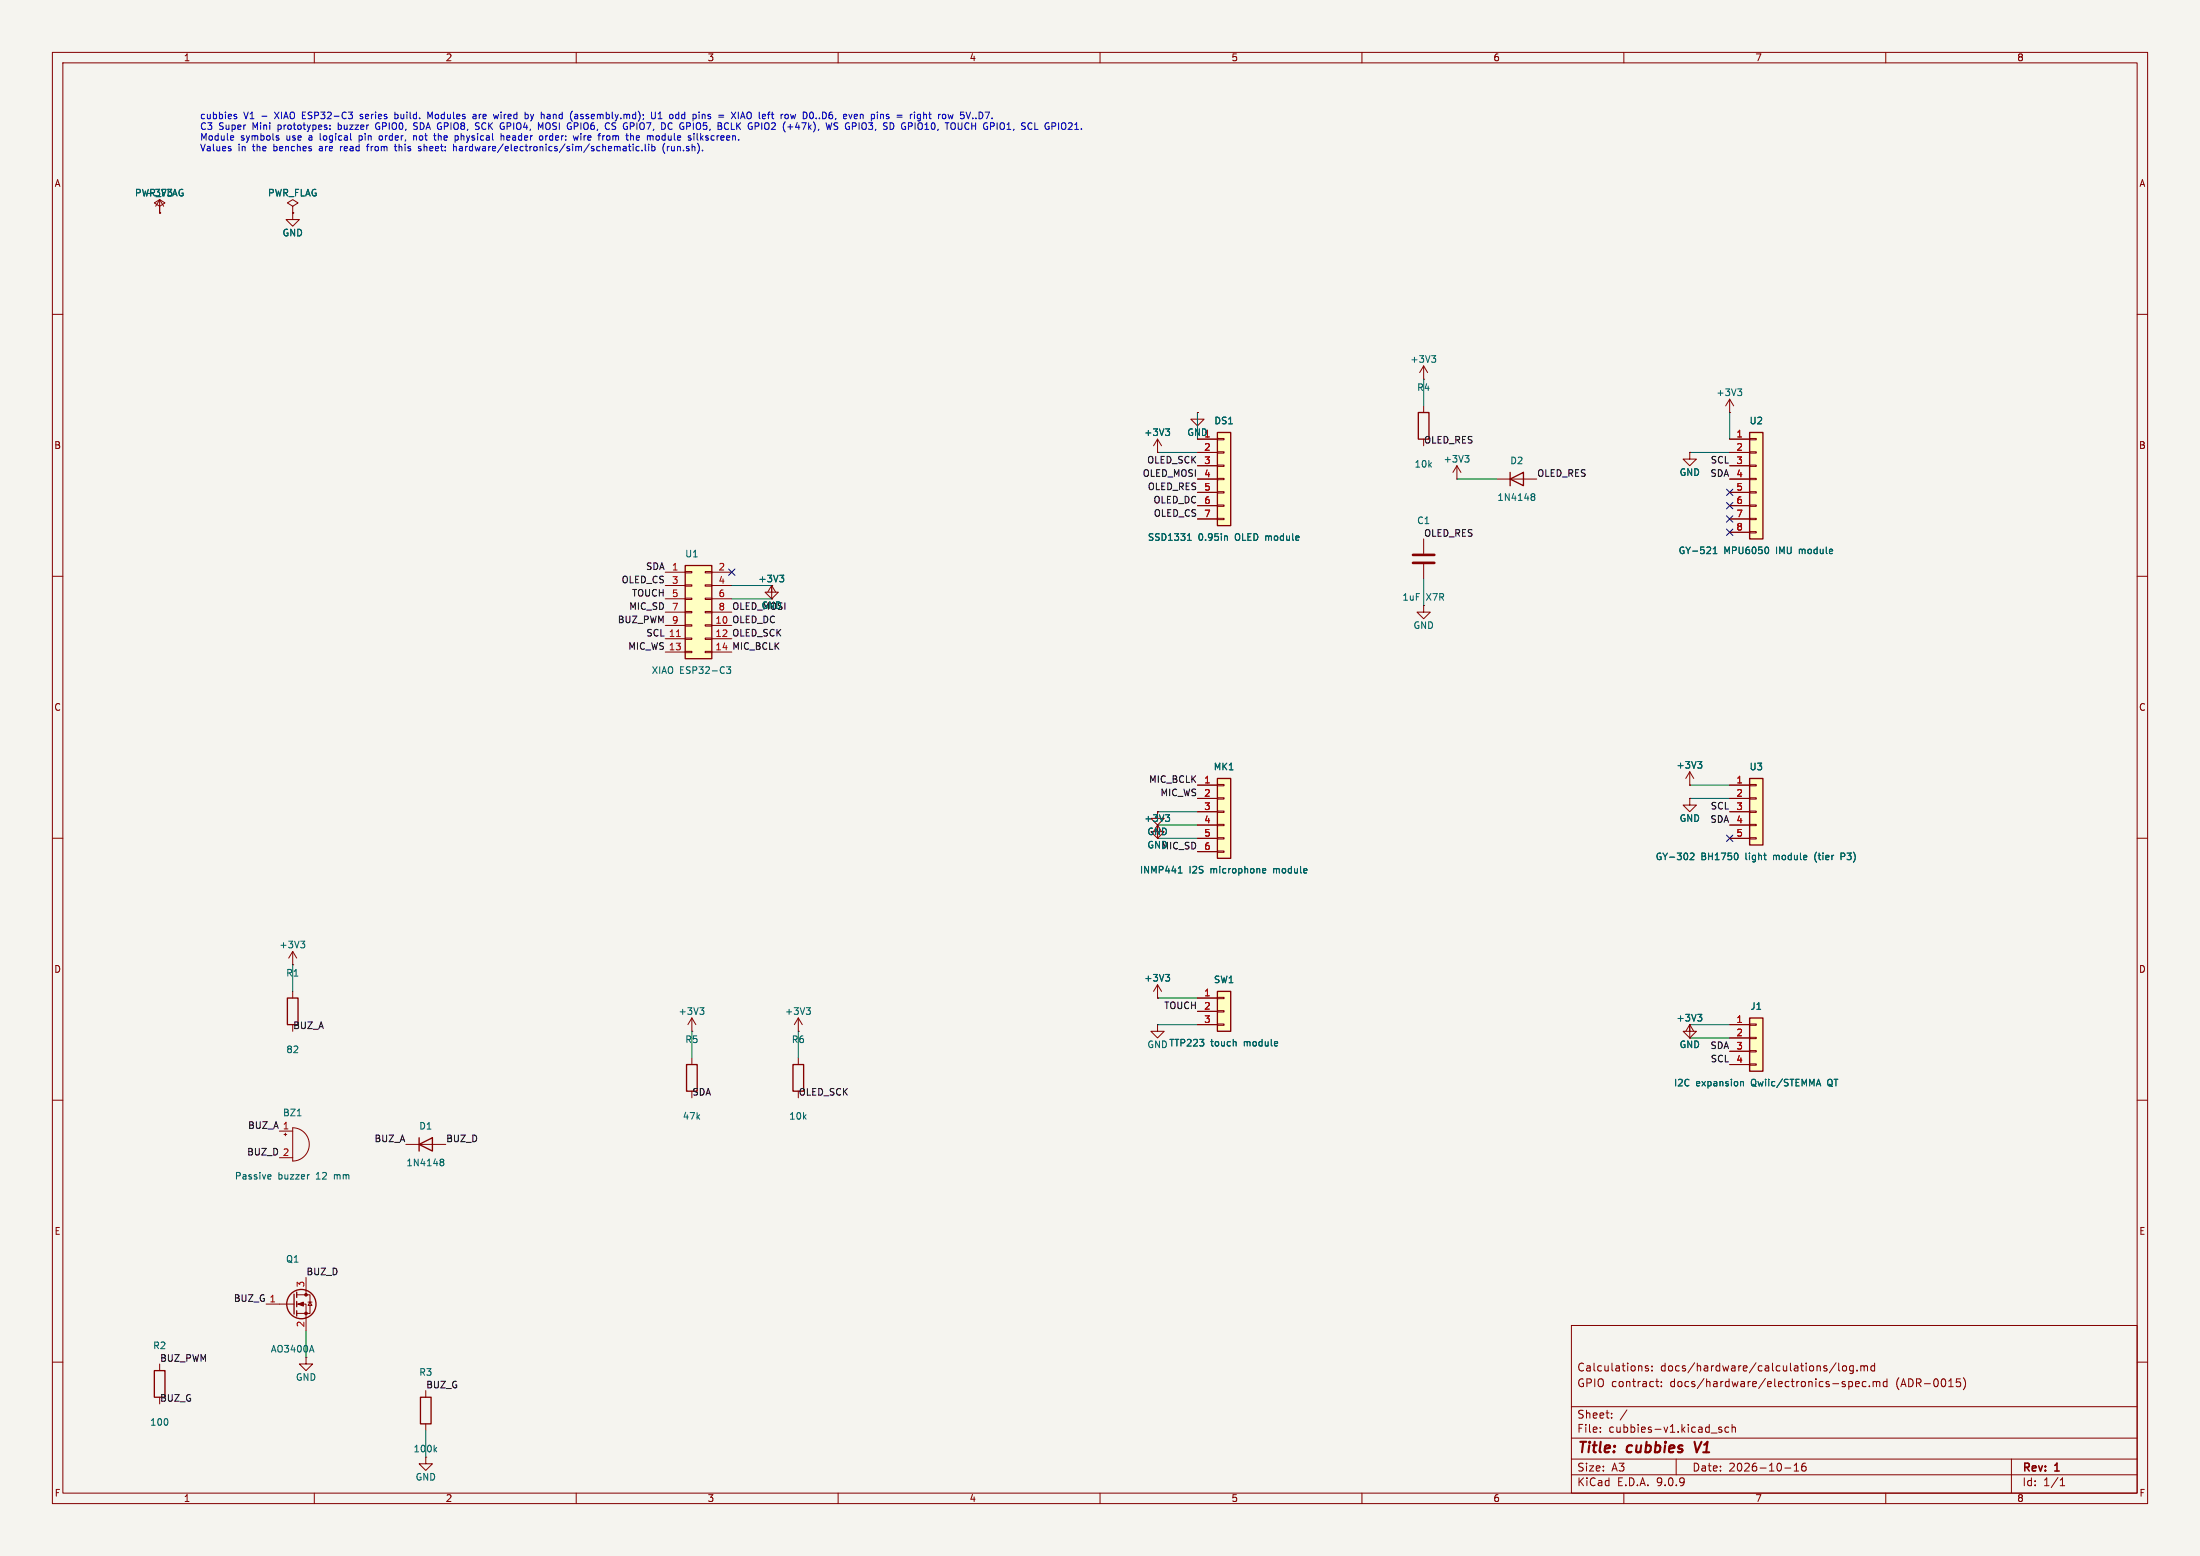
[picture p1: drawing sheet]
<svg xmlns="http://www.w3.org/2000/svg" width="420mm" height="297mm" viewBox="0 0 420 297" stroke-linecap="round" stroke-linejoin="round" font-family="sans-serif">
<path d="M0 0h420v297h-420z" fill="#f5f4ef" stroke="#f5f4ef" stroke-width=".19"/>
<g fill="none" stroke="#840000" stroke-width=".19">
<path d="M10 10h400v277h-400zM12 12h396v273h-396zM60 10v2M110 10v2M160 10v2M210 10v2M260 10v2M310 10v2M360 10v2M10 60h2M271.8 72.4h.1M271.8 69.9l-.8 1.2"/>
<path d="M271.8 69.9l.7 1.2M271.8 69.9v2.5M408 60h2M221 86.4h.1M221 83.8v2.6M221 83.8l-.8 1.3M221 83.8l.7 1.3M10 110h2M408 110h2M10 160h2M221 154.9v1.3h1.2l-1.2 1.3-1.3-1.3h1.3M221 154.9h.1"/>
<path d="M221 157.5v1.3h1.2l-1.2 1.2-1.3-1.2h1.3M221 157.5l-.8 1.3M221 157.5l.7 1.3M221 157.5v2.5M408 160h2M55.9 184.2h.1M55.9 181.6l-.8 1.3M55.9 181.6l.7 1.3M55.9 181.6v2.6M132.1 196.9h.1M132.1 194.3l-.8 1.3M132.1 194.3l.7 1.3"/>
<path d="M132.1 194.3v2.6M152.4 196.9h.1M152.4 194.3l-.8 1.3M152.4 194.3l.8 1.3M152.4 194.3v2.6M10 210h2M132.1 201.9v1.3M152.4 201.9v1.3M408 210h2M300 253h108v32h-108zM10 260h2M300 278.5h108"/>
<path d="M300 274.5h108M300 268.5h108M305.5 273.2v.2M305.5 272.5v.1M307.7 270.5v.2M307.7 269.8v.1M310.6 269.1l-1.3 1.9M314.7 260.8l-.4-.1-.2 .2 .1 .2 .5 .2v.3h-.6M315.4 261.5v.2M315.4 260.8v.1M316.1 263.7h.6M316.3 263.2v1.3l.4 .2"/>
<path d="M317.2 264.5v.2M317.2 263.8v.1M320 278.5v3M326.7 273.5h1.1M328.7 272.5l-.4-.1-.2 .2 .1 .2 .5 .2v.3h-.6M330 272.5l-.4-.1-.3 .3 .1 .6h.6M330.7 272.5l.2-.1 .3 .1 .1 .9M330.7 271.9v1.5M342.5 279.7l.4-.4v1.5M344.7 279.3a.59 .59 0 0 0-.8 .6v.6l.2 .2 .4 .1 .2-.2 .1-.5-.1-.2h-.5l-.3 .2M350.5 260.1l-1.3 1.9M351 260.2v1.3l.2 .2"/>
<path d="M351.8 260.8l.2-.1 .4 .1 .1 .6-.1 .2-.4 .1-.2-.2zM352.9 263.8l.5-.1 .3 .3-.2 .6h-.6M352.9 263.7v1.5M353.8 260.8l-.4-.1-.3 .3 .1 .6h.6M353.8 260.7v1.2l-.3 .3-.3-.1M354.2 264.2l.7-.2v-.2l-.5-.1-.2 .2 .1 .7h.6M354.5 261.5v.2M355.2 260.8l.5-.1 .2 .2M355.2 260.7v1M355.9 260.9l.2-.2 .3 .1 .1 .9M355.9 260.9v.8M356.2 263.8l-.4-.1-.3 .3 .2 .6h.5"/>
<path d="M356.9 264.5v.2M357.6 263.8l.4-.1 .2 .2M357.6 263.7v1M357.9 260.8l-.5-.1-.2 .3 .1 .6h.6M357.9 260.2v1.5M358.2 263.9l.2-.2 .4 .1 .1 .9M358.2 263.9v.8M360.2 263.8l-.4-.1-.3 .3 .2 .6h.5M360.2 263.2v1.5M373.5 263.2h.7M373.7 263.8h.3l.3 .2-.1 .6-.5 .1M374.8 263a1.72 1.72 0 0 1 0 2.3"/>
<path d="M384 278.5v6.5M408 260h2M60 285v2M110 285v2M160 285v2M210 285v2M260 285v2M300 281.5h108M310 285v2M340.7 280.2h1.2M342.5 280.8h.9M360 285v2"/>
<path d="M393.3 283.6h.9M393.3 282.5l.4-.4v1.5"/>
</g>
<path d="M323.5 275.2l.4 2" fill="none" stroke="#840000" stroke-width=".4"/>
<path d="M273.3 67.9h.8l-.4 .5M273.8 68.4l.3 .2v.3l-.3 .3M222.5 81.9h.8l-.4 .4M223 82.3l.3 .3v.3l-.3 .2M222.5 155.5h.8l-.4 .5M223 156l.3 .2v.3l-.3 .3M57.4 179.6h.8l-.4 .5M57.9 180.1l.3 .3v.3l-.3 .2M133.6 192.3h.8l-.4 .5M134.1 192.8l.3 .3v.3l-.3 .2M153.9 192.3h.8l-.4 .5M154.5 192.8l.2 .3v.3l-.2 .2" fill="none" stroke="#006464" stroke-width=".19"/>
<path d="M131.1 203.2h2v5.1h-2zM151.4 203.2h2v5.1h-2z" fill="none" stroke="#840000" stroke-width=".25"/>
<path d="M232.4 148.6h2.5v15.2h-2.5z" fill="#ffffc2"/>
<path d="M232.4 148.6h2.5v15.2h-2.5z" fill="none" stroke="#840000" stroke-width=".25"/>
<path d="M228.6 149.9h3.8M228.6 152.4h3.8M228.6 154.9h3.8M228.6 157.5h3.8M232.4 149.7h1.3v.3h-1.3zM232.4 152.3h1.3v.2h-1.3zM232.4 154.8h1.3v.3h-1.3zM232.4 157.4h1.3v.2h-1.3zM232.4 159.9h1.3v.2h-1.3zM228.6 160h3.8M228.6 162.6h3.8M232.4 162.4h1.3v.3h-1.3z" fill="none" stroke="#840000" stroke-width=".19"/>
<path d="M224.9 166.6h.8M225.1 165.7l.2-.3v1.2M241 166.2l.6-.1v-.2l-.4-.1-.2 .2 .1 .6h.5" fill="none" stroke="#006464" stroke-width=".19"/>
<path d="M232.4 82.6h2.5v17.7h-2.5z" fill="#ffffc2"/>
<path d="M232.4 82.6h2.5v17.7h-2.5z" fill="none" stroke="#840000" stroke-width=".25"/>
<g fill="none" stroke="#840000" stroke-width=".19">
<path d="M228.6 83.8h3.8M228.6 86.4h3.8M228.6 88.9h3.8M228.6 91.4h3.8M228.6 94h3.8M228.6 96.5h3.8M228.6 99.1h3.8M232.4 83.7h1.3v.2h-1.3zM232.4 86.2h1.3v.3h-1.3zM232.4 88.8h1.3v.2h-1.3zM232.4 91.3h1.3v.3h-1.3zM232.4 93.9h1.3v.2h-1.3z"/>
<path d="M232.4 96.4h1.3v.2h-1.3zM232.4 98.9h1.3v.3h-1.3zM221 195.6v1.3h1.2l-1.2 1.2-1.3-1.2h1.3M221 195.6h.1M221 190.5h.1M221 188l-.8 1.2M221 188l.7 1.2M221 188v2.5"/>
</g>
<path d="M226.7 103.1h.7M226.8 102.2l.3-.3v1.2M234 102.3l.3 .2v.6M222.5 186h.8l-.4 .5M223 186.5l.3 .2v.3l-.3 .3" fill="none" stroke="#006464" stroke-width=".19"/>
<path d="M232.4 189.2h2.5v7.7h-2.5z" fill="#ffffc2"/>
<g fill="none" stroke="#840000" stroke-width=".25">
<path d="M54.9 190.5h2v5.1h-2zM232.4 189.2h2.5v7.7h-2.5zM80 218.4l2.5-1.2v2.5zM80 217.2v2.5M56.1 247v3.8M56.6 246.6v1M56.6 248.4v1M56.6 250.2v1M29.5 261.6h2v5.1h-2zM80.3 266.7h2v5.1h-2z"/>
<circle cx="57.5" cy="248.9" r="2.79"/>
</g>
<g fill="none" stroke="#840000" stroke-width=".19">
<path d="M228.6 78.7v1.3h1.3l-1.3 1.3-1.3-1.3h1.3M228.6 78.7h.1M271.8 115.6v1.2h1.2l-1.2 1.3-1.3-1.3h1.3M271.8 115.6h.1M271.8 102.9v2.8M271.8 107.7v2.8M55.9 189.2v1.3M228.6 190.5h3.8M228.6 193h3.8M228.6 195.6h3.8M232.4 190.4h1.3v.2h-1.3zM232.4 192.9h1.3v.3h-1.3z"/>
<path d="M232.4 195.5h1.3v.2h-1.3zM53.3 215.9h2.6M54.2 216.5h.5M54.5 216.3v.5M55.9 215.3a3.2 3.2 0 0 1 3.1 3.1 3.2 3.2 0 0 1-3.1 3.2zM77.5 218.4h7.6M53.3 221h2.6M50.8 248.9h5.3M56.6 247.1h2.6v3.6h-2.6M56.6 248.9h1.8v5.1M58.4 259.1v1.2h1.3l-1.3 1.3-1.3-1.3h1.3M58.4 259.1h.1"/>
<path d="M58.4 243.8v3.3M58.8 248.5h.8M59.2 248.5l.4 .7h-.8zM30.5 260.3v1.3M81.3 278.1v1.3h1.2l-1.2 1.3-1.3-1.3h1.3M81.3 278.1h.1M81.3 265.4v1.3M81.3 271.8v1.2"/>
</g>
<g fill="none" stroke="#006464" stroke-width=".19">
<path d="M235.9 198.9l.1 .8M56.8 213h.7M51.3 224.2l.4 .1v.2l-.6 .1M51.7 225l-.4 .1M58.9 224.2h.2M84.1 221.7l.1 .1M84.1 221.3l.4-.1 .2 .2v.2l-.2 .2M84.2 221.8h.3M84.2 221.8l-.1 .1M84.5 221.8l.2 .2v.4l-.2 .1h-.4M59.5 256.8l.4 1.3M83 276.6l.4 .5"/>
<path d="M83.4 276.3l-.5 .5"/>
</g>
<path d="M269.7 105.9h4.1M269.7 107.4h4.1" fill="none" stroke="#840000" stroke-width=".51"/>
<g fill="#840000" stroke="#840000" stroke-width=".19">
<path d="M56.9 248.9l1-.4v.8z"/>
<circle cx="58.4" cy="247.1" r=".25"/>
<circle cx="58.4" cy="250.7" r=".25"/>
</g>
<path d="M130.8 108h5.1v17.7h-5.1z" fill="#ffffc2"/>
<path d="M288.3 91.4l2.5-1.2v2.5zM288.3 90.2v2.5M130.8 108h5.1v17.7h-5.1z" fill="none" stroke="#840000" stroke-width=".25"/>
<g fill="none" stroke="#840000" stroke-width=".19">
<path d="M30.5 39.4l1-.7-1-.6-1 .6 1 .7v1.2M30.5 38.1l-.8 1.3M30.5 38.1l.7 1.3M30.5 38.1v2.5M55.9 39.4l1-.7-1-.6-1 .6 1 .7v1.2M30.5 40.6h.1M55.9 40.6v1.3h1.2l-1.2 1.3-1.3-1.3h1.3M55.9 40.6h.1M285.7 91.4h7.7M127 109.2h3.8M127 111.8h3.8M127 114.3h3.8"/>
<path d="M127 116.8h3.8M127 119.4h3.8M130.8 109.1h1.3v.2h-1.3zM130.8 111.6h1.3v.3h-1.3zM130.8 114.2h1.3v.2h-1.3zM130.8 116.7h1.3v.3h-1.3zM130.8 119.3h1.3v.2h-1.3zM134.6 109.1h1.3v.2h-1.3zM134.6 111.6h1.3v.3h-1.3zM134.6 114.2h1.3v.2h-1.3zM134.6 116.7h1.3v.3h-1.3zM134.6 119.3h1.3v.2h-1.3z"/>
<path d="M135.9 109.2h3.8M135.9 111.8h3.8M135.9 114.3h3.8M135.9 116.8h3.8M135.9 119.4h3.8M147.3 111.8v1.2h1.3l-1.3 1.3-1.3-1.3h1.3M147.3 114.3h.1M147.3 111.8l-.7 1.2M147.3 111.8l.8 1.2M147.3 111.8v2.5M127 121.9h3.8M127 124.5h3.8"/>
<path d="M130.8 121.8h1.3v.2h-1.3zM130.8 124.3h1.3v.3h-1.3zM134.6 121.8h1.3v.2h-1.3zM134.6 124.3h1.3v.3h-1.3zM135.9 121.9h3.8M135.9 124.5h3.8M322.6 149.9h.1M322.6 147.3l-.8 1.3M322.6 147.3l.7 1.3M322.6 147.3v2.6"/>
</g>
<path d="M129.1 121.5h.8" fill="none" stroke="#a90000" stroke-width=".19"/>
<path d="M292.4 94.7l.1 .1M292.4 94.3l.4-.1 .1 .2 .1 .2-.2 .2M292.5 94.8h.3M292.5 94.8l-.1 .1M292.8 94.8l.2 .2-.1 .4-.1 .1h-.4M148.8 109.8h.8l-.4 .5M149.4 110.3l.2 .2v.3l-.2 .3M138.7 127.3h.8l-.4 .5 .3 .1v.5l-.2 .1-.5-.1M324.1 145.4h.8l-.4 .4M324.6 145.8l.3 .3v.3l-.3 .2" fill="none" stroke="#006464" stroke-width=".19"/>
<path d="M334 148.6h2.5v12.7h-2.5z" fill="#ffffc2"/>
<path d="M334 148.6h2.5v12.7h-2.5z" fill="none" stroke="#840000" stroke-width=".25"/>
<g fill="none" stroke="#840000" stroke-width=".19">
<path d="M330.2 78.7h.1M330.2 76.2l-.8 1.3M330.2 76.2l.8 1.3M330.2 76.2v2.5M322.6 86.4v1.2h1.2l-1.2 1.3-1.3-1.3h1.3M322.6 86.4h.1M322.6 152.4v1.3h1.2l-1.2 1.2-1.3-1.2h1.3M322.6 152.4h.1M330.2 149.9h3.8M330.2 152.4h3.8M330.2 154.9h3.8M330.2 157.5h3.8"/>
<path d="M334 149.7h1.3v.3h-1.3zM334 152.3h1.3v.2h-1.3zM334 154.8h1.3v.3h-1.3zM334 157.4h1.3v.2h-1.3zM334 159.9h1.3v.2h-1.3zM330.2 160h3.8M322.6 198.1h.1M322.6 195.6l-.8 1.3M322.6 195.6l.7 1.3M322.6 195.6v2.5"/>
</g>
<path d="M331.7 74.2h.8l-.4 .5M332.3 74.7l.2 .3v.3l-.2 .2M322.7 163l.5-.2 .2 .4-.8 .9h.8M331.6 162.9l.2 .4-.2 .7M336.7 163.3h.5M337.1 164.1h.1M351.5 163.5h.4M351.9 162.8h-.4v1.3M324.1 193.6h.8l-.4 .5M324.6 194.1l.3 .2v.3l-.3 .3" fill="none" stroke="#006464" stroke-width=".19"/>
<path d="M334 82.6h2.5v20.3h-2.5z" fill="#ffffc2"/>
<path d="M334 82.6h2.5v20.3h-2.5z" fill="none" stroke="#840000" stroke-width=".25"/>
<g fill="none" stroke="#840000" stroke-width=".19">
<path d="M330.2 83.8h3.8M330.2 86.4h3.8M330.2 88.9h3.8M330.2 91.4h3.8M330.2 94h3.8M330.2 96.5h3.8M330.2 99.1h3.8M334 83.7h1.3v.2h-1.3zM334 86.2h1.3v.3h-1.3zM334 88.8h1.3v.2h-1.3zM334 91.3h1.3v.3h-1.3zM334 93.9h1.3v.2h-1.3z"/>
<path d="M334 96.4h1.3v.2h-1.3zM334 98.9h1.3v.3h-1.3zM330.2 101.6h3.8M334 101.5h1.3v.2h-1.3z"/>
</g>
<path d="M327.1 105.7h.7M327.1 104.8l.3-.4v1.3M337.5 104.5l.1 .4-.1 .7" fill="none" stroke="#006464" stroke-width=".19"/>
<path d="M334 194.3h2.5v10.2h-2.5z" fill="#ffffc2"/>
<path d="M270.8 78.7h2v5.1h-2zM334 194.3h2.5v10.2h-2.5z" fill="none" stroke="#840000" stroke-width=".25"/>
<g fill="none" stroke="#840000" stroke-width=".19">
<path d="M30.5 40.6h.1M55.9 40.6h.1M228.6 78.7h.1M271.8 77.5v1.2M221 86.4h.1M228.6 83.8h3.8M228.6 86.4h3.8M228.6 88.9h3.8M228.6 91.4h3.8M228.6 94h3.8M228.6 96.5h3.8M228.6 99.1h3.8"/>
<path d="M278.1 91.4h.1M278.1 88.9l-.7 1.3M278.1 88.9l.8 1.3M278.1 88.9v2.5M322.6 86.4h.1M330.2 83.8h3.8M330.2 86.4h3.8M330.2 88.9h3.8M330.2 91.4h3.8M330.2 94h3.8M330.2 96.5h3.8M330.2 99.1h3.8"/>
<path d="M147.3 114.3h.1M330.2 101.6h3.8M221 154.9h.1M228.6 149.9h3.8M228.6 152.4h3.8M228.6 154.9h3.8M228.6 157.5h3.8M322.6 149.9h.1M322.6 152.4h.1M330.2 149.9h3.8M330.2 152.4h3.8M330.2 154.9h3.8"/>
<path d="M330.2 157.5h3.8M228.6 160h3.8M228.6 162.6h3.8M330.2 160h3.8M221 190.5h.1M228.6 195.6h3.8M228.6 190.5h3.8M228.6 193h3.8M322.6 195.6v1.3h1.2l-1.2 1.2-1.3-1.2h1.3M322.6 198.1h.1M330.2 195.6h3.8M330.2 198.1h3.8"/>
<path d="M334 195.5h1.3v.2h-1.3zM334 198h1.3v.2h-1.3zM330.2 200.7h3.8M330.2 203.2h3.8M334 200.5h1.3v.3h-1.3zM334 203.1h1.3v.2h-1.3z"/>
</g>
<g fill="none" stroke="#006464" stroke-width=".19">
<path d="M222.5 81.9h.8l-.4 .4M223 82.3l.3 .3v.3l-.3 .2M279.6 86.9h.8l-.4 .5M280.2 87.4l.2 .3v.3l-.2 .2M148.8 109.8h.8l-.4 .5M149.4 110.3l.2 .2v.3l-.2 .3M226.7 103.1h.7M226.8 102.2l.3-.3v1.2M234 102.3l.3 .2v.6M327.1 105.7h.7M327.1 104.8l.3-.4v1.3M337.5 104.5l.1 .4-.1 .7"/>
<path d="M222.5 155.5h.8l-.4 .5M223 156l.3 .2v.3l-.3 .3M324.1 145.4h.8l-.4 .4M324.6 145.8l.3 .3v.3l-.3 .2M224.9 166.6h.8M225.1 165.7l.2-.3v1.2M241 166.2l.6-.1v-.2l-.4-.1-.2 .2 .1 .6h.5M322.7 163l.5-.2 .2 .4-.8 .9h.8M331.6 162.9l.2 .4-.2 .7M336.7 163.3h.5M337.1 164.1h.1M351.5 163.5h.4"/>
<path d="M351.9 162.8h-.4v1.3M222.5 186h.8l-.4 .5M223 186.5l.3 .2v.3l-.3 .3M235.9 198.9l.1 .8M324.1 193.6h.8l-.4 .5M324.6 194.1l.3 .2v.3l-.3 .3M332.3 206.6l.2-.2 .3 .1v.8M346.9 206.9h.6M347.2 206l.4 1.3"/>
</g>
<g fill="none" stroke="#009600" stroke-width=".19">
<path d="M228.6 78.7v5.1M271.8 72.4v5.1M330.2 78.7v5.1M221 86.4h7.6M278.1 91.4h7.6M322.6 86.4h7.6M139.7 114.3h7.6M139.7 111.8h7.6M271.8 110.5v5.1M221 157.5h7.6M221 154.9h7.6M322.6 152.4h7.6"/>
<path d="M322.6 149.9h7.6M221 160h7.6M55.9 184.2v5M132.1 196.9v5M152.4 196.9v5M221 190.5h7.6M221 195.6h7.6M322.6 195.6h7.6M322.6 198.1h7.6M58.4 254v5.1M81.3 273v5.1"/>
</g>
<path d="M329.6 98.5l1.2 1.2M329.6 93.4l1.2 1.2M329.6 95.9l1.2 1.2M330.8 98.5l-1.2 1.2M330.8 93.4l-1.2 1.2M330.8 95.9l-1.2 1.2M139.1 108.6l1.2 1.2M140.3 108.6l-1.2 1.2M329.6 101l1.2 1.2M330.8 101l-1.2 1.2M329.6 159.4l1.2 1.2M330.8 159.4l-1.2 1.2" fill="none" stroke="#000084" stroke-width=".19"/>
<g fill="none" stroke="#0000c2" stroke-width=".19">
<path d="M43.9 28.4l.2 .2-.2 .2M43.9 27.9l.2 .1M44.5 26.7l-.1 .1M44.5 26l.1 .2-.6 .1M44.7 22.2l.5 .1v.2l-.2 .2-.3-.1M44.7 21.9h.5M52.9 26.3l.3 .1 .1 .2-.5 .2M63 24.6v.1M63 23.9v.1M65 27.9v.9M65.1 28l-.1 .2M66.5 21.4h.8l-.4 .5"/>
<path d="M67 26.7l.1 .1M67 21.9l.3 .2v.3l-.3 .3M68.6 25.9v1.3M68.6 26.7l.1 .1M68.7 25.9l-.1 .1M68.7 22.6l.2 .1M68.9 21.8l-.2 .2 .2 .2M70.1 27.7v1.1M71.9 23.5l-.2 .5 .2 .6M72.8 25.9l-.3 .1-.1 .1v.5l.4 .2M75.3 27.9h.5M75.4 22.6l.4 .1"/>
<path d="M75.4 21.4v1.3M75.5 27.5v1.1l.3 .2M75.8 21.8l-.4 .1M79 25.9v.9M79 26l.3-.1 .2 .2M79 24.6l.4 .1M79 23.6v.3l.4 .2M80.4 28l-.4-.1-.1 .2v.2l.5 .1v.3h-.5M82.5 21.4l-.4 .9-.4-.9v1.3M82.8 25.9h.5M83 26.7l.3 .1M86.6 28.1l.2-.2 .3 .1v.8"/>
<path d="M86.6 27.5v1.3M87 25.9l.4 .1 .1 .1-.1 .5-.4 .2M90.3 21.9h.5l.1 .8M90.9 22.1l-.4 .1-.2 .2 .2 .3 .4-.1M90.9 24l.6 .3-.1 .3-.5 .1M91.3 23.4l-.4 .1M95.2 21.8l-.3 .9-.2-.6-.3 .6M95.7 26l.1-.1 .3 .1 .1 .8M95.7 25.5v1.3M96.8 26v.7M97.3 26.2l-.6 .1M100.4 21.8l.3 .1 .2 .2-.1 .4-.4 .2"/>
<path d="M101.3 21.8l.3 .9M101.4 23l-.1 .1M103.2 24.3l.4-.9v1.3M103.4 25.9l.2 .2v.4l-.2 .3M104.2 25.9v.9M104.4 25.9l-.2 .2M104.8 21.8l-.3 .1M104.9 22.2h-.3l-.2 .2 .1 .2 .4 .1M109.6 24.1h.5M109.7 21.9h.5l.1 .8M110.1 23.4h-.5v1.3M110.3 22.1l-.4 .1-.2 .2 .2 .3 .4-.1"/>
<path d="M110.4 25.9l-.2 .9-.3-.7M110.9 25.9v.9M115.3 25.9h.1M116 25.9l-.2 .2v.4l.2 .3M116.8 24.6l.5 .1M116.9 23.9l.4 .2M119 28h.5v.8M119.5 28.3h-.4l-.2 .2 .2 .3 .4-.1M120 27.9h.4M120.1 27.5v1.1l.3 .2M120.6 25.9l.3 .2v.7M120.9 27.5v.1"/>
<path d="M120.9 27.9v.9M121.5 26v.7M122 28l-.3-.1-.3 .3 .1 .5h.5M122.1 26.2l-.6 .1M122.6 28.7v.1M123.2 27.5v1.1l.2 .2M123.8 27.9v.9M124.4 21.4v1l.2 .3 .4-.1 .1-.2v-1M124.4 28l.4-.1 .2 .3-.1 .5h-.5M124.4 27.5v1.3M125.6 22.7h.8M125.6 21.8l.4-.4v1.3"/>
<path d="M125.8 26l-.3-.1-.3 .2 .1 .5 .2 .2 .3-.1M126.7 27.6a1.47 1.47 0 0 0 .2 1.7M127.4 27.9v.9M127.6 24.5l.3 .2 .4-.1M127.8 27.9l-.4 .3M127.8 23.5l-.2 .1M129.1 22.6h.5M129.1 21.9h.5M129.6 21.4v1.3M133.1 25.5v1.1l.2 .2M134.1 21.8v.9M134.5 21.9l-.3-.1-.1 .1"/>
<path d="M138.7 23.4l.4 .2M139.1 24.6l-.4 .1M139.6 21.4l.9 1.3M140.5 21.4l-.9 1.3M140.9 21.4v1.3M141.4 22.7l.4-1.3 .4 1.3M141.5 22.3h.6M150.9 21.8l.3 .9 .2-.6 .3 .6 .2-.9M152.2 23.4l-.3 .9h.8M156.4 22.5v.2M159.2 23.8l.7 .5-.2 .4-.5-.1M163.3 21.8l.3 .1 .1 .2-.6 .1"/>
<path d="M163.6 22.6l-.3 .1M164.2 21.8v.9M164.4 21.8l-.2 .1M169.3 22.2l.4 .1v.2l-.1 .2-.4-.1M169.3 21.9h.4M174.6 21.4v.1M174.6 21.8v.9M176.3 21.4v1.3M177.3 21.8h.5M177.5 21.4v1.1l.3 .2M183.3 22.5l.1 .1M183.4 21.4v.5"/>
<path d="M183.6 23.4v1.1l-.1 .1M184.3 23.6l-.1 .4 .1 .5M187.2 21.4a.68 .68 0 0 1 .4 .6 .68 .68 0 0 1-.4 .7"/>
</g>
<g font-size="2.8" fill="#840000">
<text x="301" y="277.9">Title:</text>
<text x="310.6" y="277.9">cubbies</text>
<text x="324.4" y="277.9">V1</text>
</g>
<g font-size="2.1" fill="#840000">
<text x="301" y="262">Calculations:</text>
<text x="316.9" y="262">docs/hardware/calculations/log.md</text>
<text x="301" y="265">GPIO contract:</text>
<text x="318.9" y="265">docs/hardware/electronics-spec.md</text>
<text x="362.1" y="265">(ADR-0015)</text>
<text x="301" y="273.7">File:</text>
<text x="301" y="271">Sheet:</text>
<text x="307.1" y="273.7">cubbies-v1.kicad_sch</text>
<text x="301" y="281.1">Size:</text>
<text x="307.6" y="281.1">A3</text>
<text x="323" y="281.1">Date:</text>
<text x="330" y="281.1">2026-10-16</text>
<text x="386" y="281.3">Rev:</text>
<text x="392.4" y="281.3">1</text>
<text x="301" y="283.9">KiCad</text>
<text x="308.7" y="283.9">E.D.A.</text>
<text x="316.3" y="283.9">9.0.9</text>
<text x="386" y="283.9">Id:</text>
<text x="390.1" y="283.9">1/1</text>
</g>
<g font-size="1.8" fill="#840000">
<text x="35" y="11.9">1</text>
<text x="85" y="11.9">2</text>
<text x="135" y="11.9">3</text>
<text x="185" y="11.9">4</text>
<text x="235" y="11.9">5</text>
<text x="285" y="11.9">6</text>
<text x="335" y="11.9">7</text>
<text x="385" y="11.9">8</text>
<text x="10.3" y="35.9">A</text>
<text x="408.3" y="35.9">A</text>
<text x="10.3" y="85.9">B</text>
<text x="408.2" y="85.9">B</text>
<text x="10.3" y="135.9">C</text>
<text x="408.2" y="135.9">C</text>
<text x="218.3" y="157.1">+3V3</text>
<text x="218.9" y="159.6">GND</text>
<text x="10.3" y="185.9">D</text>
<text x="408.2" y="185.9">D</text>
<text x="10.3" y="235.9">E</text>
<text x="408.3" y="235.9">E</text>
<text x="10.3" y="285.9">F</text>
<text x="35" y="286.9">1</text>
<text x="85" y="286.9">2</text>
<text x="135" y="286.9">3</text>
<text x="185" y="286.9">4</text>
<text x="235" y="286.9">5</text>
<text x="285" y="286.9">6</text>
<text x="335" y="286.9">7</text>
<text x="385" y="286.9">8</text>
<text x="408.3" y="285.9">F</text>
</g>
<g font-size="1.8" fill="#0000c2">
<text x="38.1" y="22.9">cubbies</text>
<text x="46.5" y="22.9">V1</text>
<text x="50" y="22.9">-</text>
<text x="52.7" y="22.9">XIAO ESP32-C3</text>
<text x="69.4" y="22.9">series</text>
<text x="76.2" y="22.9">build.</text>
<text x="82.7" y="22.9">Modules</text>
<text x="91.6" y="22.9">are</text>
<text x="95.7" y="22.9">wired</text>
<text x="101.9" y="22.9">by</text>
<text x="105.2" y="22.9">hand</text>
<text x="110.9" y="22.9">(assembly.md);</text>
<text x="126.6" y="22.9">U1</text>
<text x="130.3" y="22.9">odd</text>
<text x="134.9" y="22.9">pins</text>
<text x="142.8" y="22.9">XIAO left</text>
<text x="152.6" y="22.9">row</text>
<text x="157" y="22.9">D0..D6,</text>
<text x="165" y="22.9">even</text>
<text x="170.4" y="22.9">pins</text>
<text x="175.5" y="22.9">=</text>
<text x="178.3" y="22.9">right</text>
<text x="183.8" y="22.9">row</text>
<text x="188.3" y="22.9">5V..D7.</text>
<text x="38.1" y="25">C3</text>
<text x="38.1" y="27">Module</text>
<text x="38.1" y="29.1">Values</text>
<text x="41.8" y="25">Super</text>
<text x="45.4" y="29.1">in</text>
<text x="45.9" y="27">symbols</text>
<text x="48.3" y="25">Mini</text>
<text x="48.4" y="29.1">the</text>
<text x="52.5" y="29.1">benches</text>
<text x="53.3" y="25">prototypes:</text>
<text x="54.8" y="27">use</text>
<text x="59.2" y="27">a</text>
<text x="61.4" y="29.1">are</text>
<text x="61.5" y="27">logical</text>
<text x="65" y="25">buzzer</text>
<text x="65.6" y="29.1">read</text>
<text x="69.2" y="27">pin</text>
<text x="70.9" y="29.1">from</text>
<text x="72.4" y="25">GPIO0,</text>
<text x="73.2" y="27">order,</text>
<text x="76.5" y="29.1">this</text>
<text x="79.8" y="25">SDA GPIO8,</text>
<text x="80" y="27">not</text>
<text x="81.2" y="29.1">sheet:</text>
<text x="84.2" y="27">the</text>
<text x="88" y="29.1">hardware/electronics/sim/schematic.lib</text>
<text x="88.3" y="27">physical</text>
<text x="92" y="25">SCK</text>
<text x="97" y="25">GPIO4,</text>
<text x="97.3" y="27">header</text>
<text x="104.4" y="25">MOSI</text>
<text x="104.9" y="27">order:</text>
<text x="110.2" y="25">GPIO6,</text>
<text x="111.6" y="27">wire</text>
<text x="116.6" y="27">from</text>
<text x="117.6" y="25">CS GPIO7,</text>
<text x="122.1" y="27">the</text>
<text x="126.2" y="27">module</text>
<text x="128.2" y="29.1">(run.sh).</text>
<text x="128.8" y="25">DC GPIO5,</text>
<text x="134.3" y="27">silkscreen.</text>
<text x="139.9" y="25">BCLK</text>
<text x="145.9" y="25">GPIO2</text>
<text x="152.8" y="25">(+47k),</text>
<text x="161.3" y="25">WS GPIO3,</text>
<text x="172.6" y="25">SD GPIO10,</text>
<text x="184.9" y="25">TOUCH GPIO1,</text>
<text x="199.8" y="25">SCL GPIO21.</text>
</g>
<g font-size="1.8" fill="#006464">
<text x="25.7" y="37.7">PWR_FLAG</text>
<text x="27.8" y="37.7">+3V3</text>
<text x="51.1" y="37.7">PWR_FLAG</text>
<text x="53.8" y="45.3">GND</text>
<text x="269.1" y="69.4">+3V3</text>
<text x="270.4" y="74.8">R4</text>
<text x="327.6" y="75.8">+3V3</text>
<text x="218.3" y="83.4">+3V3</text>
<text x="226.6" y="83.4">GND1</text>
<text x="231.7" y="81.2">DS1</text>
<text x="333.9" y="81.2">U2</text>
<text x="270" y="89.5">10k</text>
<text x="275.5" y="88.5">+3V3</text>
<text x="288.2" y="88.8">D2</text>
<text x="285.8" y="95.8">1N4148</text>
<text x="320.5" y="91">GND</text>
<text x="270.4" y="100.2">C1</text>
<text x="130.7" y="106.6">U1</text>
<text x="219" y="103.4">SSD1331</text>
<text x="228.7" y="103.4">0.95in</text>
<text x="235.9" y="103.4">OLED module</text>
<text x="320.4" y="106">GY-521</text>
<text x="329.1" y="106">MPU6050</text>
<text x="339.2" y="106">IMU</text>
<text x="343.7" y="106">module</text>
<text x="144.7" y="111.4">+3V3</text>
<text x="145.3" y="116.4">GND</text>
<text x="267.6" y="114.9">1uF</text>
<text x="272.2" y="114.9">X7R</text>
<text x="269.7" y="120.2">GND</text>
<text x="124.3" y="128.8">XIAO ESP32-C3</text>
<text x="231.6" y="147.2">MK1</text>
<text x="319.9" y="146.9">+3V3</text>
<text x="333.9" y="147.2">U3</text>
<text x="320.5" y="157.1">GND</text>
<text x="217.5" y="166.9">INMP441</text>
<text x="218.9" y="162.2">GND</text>
<text x="227" y="166.9">I2S</text>
<text x="231.2" y="166.9">microphone</text>
<text x="243.4" y="166.9">module</text>
<text x="316" y="164.4">GY-302</text>
<text x="324.7" y="164.4">BH1750</text>
<text x="333.3" y="164.4">light</text>
<text x="338.8" y="164.4">module</text>
<text x="346.8" y="164.4">(tier</text>
<text x="352.1" y="164.4">P3)</text>
<text x="53.2" y="181.2">+3V3</text>
<text x="54.5" y="186.6">R1</text>
<text x="218.3" y="187.6">+3V3</text>
<text x="231.6" y="187.9">SW1</text>
<text x="129.4" y="193.9">+3V3</text>
<text x="149.8" y="193.9">+3V3</text>
<text x="319.9" y="195.2">+3V3</text>
<text x="334.1" y="192.9">J1</text>
<text x="54.6" y="201.2">82</text>
<text x="130.7" y="199.3">R5</text>
<text x="151.1" y="199.3">R6</text>
<text x="218.9" y="200.3">GNDTTP223</text>
<text x="223.1" y="199.9">TTP223</text>
<text x="231.1" y="199.9">touch</text>
<text x="237.6" y="199.9">module</text>
<text x="320.5" y="200.3">GND</text>
<text x="319.5" y="207.6">I2C</text>
<text x="323.7" y="207.6">expansion</text>
<text x="334.4" y="207.6">Qwiic/STEMMA</text>
<text x="349.2" y="207.6">QT</text>
<text x="53.9" y="213.3">BZ1</text>
<text x="79.9" y="215.8">D1</text>
<text x="130.3" y="213.9">47k</text>
<text x="150.6" y="213.9">10k</text>
<text x="44.7" y="225.3">Passive</text>
<text x="53" y="225.3">buzzer</text>
<text x="60.4" y="225.3">12</text>
<text x="64" y="225.3">mm</text>
<text x="77.5" y="222.8">1N4148</text>
<text x="54.5" y="241.2">Q1</text>
<text x="29.1" y="257.7">R2</text>
<text x="51.6" y="258.4">AO3400A</text>
<text x="56.4" y="263.8">GND</text>
<text x="79.9" y="262.8">R3</text>
<text x="28.6" y="272.3">100</text>
<text x="78.9" y="277.4">100k</text>
<text x="79.2" y="282.8">GND</text>
</g>
<g font-size="1.8" fill="#a90000">
<text x="331.4" y="83.6">1</text>
<text x="229.8" y="86.1">2</text>
<text x="229.8" y="88.6">3</text>
<text x="331.4" y="86.1">2</text>
<text x="331.4" y="88.6">3</text>
<text x="229.8" y="91.2">4</text>
<text x="229.8" y="93.7">5</text>
<text x="331.4" y="91.2">4</text>
<text x="331.4" y="93.7">5</text>
<text x="229.8" y="96.3">6</text>
<text x="229.8" y="98.8">7</text>
<text x="331.4" y="96.3">6</text>
<text x="331.4" y="98.8">7</text>
<text x="331.4" y="101.3">8</text>
<text x="128.2" y="109">1</text>
<text x="128.2" y="111.5">3</text>
<text x="137.1" y="109">2</text>
<text x="137.1" y="111.5">4</text>
<text x="128.2" y="114">5</text>
<text x="128.2" y="116.6">7</text>
<text x="128.2" y="119.1">9</text>
<text x="136.5" y="119.1">10</text>
<text x="137.1" y="114">6</text>
<text x="137.1" y="116.6">8</text>
<text x="136.5" y="121.7">12</text>
<text x="136.5" y="124.2">14</text>
<text x="229.8" y="149.6">1</text>
<text x="331.4" y="149.6">1</text>
<text x="229.8" y="152.1">2</text>
<text x="229.8" y="154.7">3</text>
<text x="331.4" y="152.1">2</text>
<text x="331.4" y="154.7">3</text>
<text x="229.8" y="157.2">4</text>
<text x="229.8" y="159.8">5</text>
<text x="331.4" y="157.2">4</text>
<text x="331.4" y="159.8">5</text>
<text x="229.8" y="162.3">6</text>
<text x="229.8" y="190.2">1</text>
<text x="229.8" y="192.8">2</text>
<text x="229.8" y="195.3">3</text>
<text x="331.4" y="195.3">1</text>
<text x="331.4" y="197.9">2</text>
<text x="331.4" y="200.4">3</text>
<text x="331.4" y="202.9">4</text>
<text x="58.2" y="245.8" transform="rotate(-90 58.2 245.8)">3</text>
<text x="58.2" y="253.4" transform="rotate(-90 58.2 253.4)">2</text>
</g>
<g font-size="1.8" fill="#0f0f0f">
<text x="218.9" y="88.6">OLED_SCK</text>
<text x="271.8" y="84.7">OLED_RES</text>
<text x="326.5" y="88.6">SCL</text>
<text x="218.1" y="91.1">OLED_MOSI</text>
<text x="219" y="93.6">OLED_RES</text>
<text x="293.4" y="91.1">OLED_RES</text>
<text x="326.4" y="91.1">SDA</text>
<text x="220.1" y="96.2">OLED_DC</text>
<text x="220.2" y="98.7">OLED_CS</text>
<text x="271.8" y="102.5">OLED_RES</text>
<text x="118.6" y="111.4">OLED_CS</text>
<text x="120.6" y="114">TOUCH</text>
<text x="123.2" y="108.9">SDA</text>
<text x="117.8" y="119">BUZ_PWM</text>
<text x="120" y="116.5">MIC_SD</text>
<text x="139.7" y="116.5">OLED_MOSI</text>
<text x="139.7" y="119">OLED_DC</text>
<text x="119.8" y="124.1">MIC_WS 13</text>
<text x="123.3" y="121.6">SCL 11</text>
<text x="139.7" y="124.1">MIC_BCLK</text>
<text x="139.7" y="121.6">OLED_SCK</text>
<text x="219.3" y="149.5">MIC_BCLK</text>
<text x="221.4" y="152.1">MIC_WS</text>
<text x="326.5" y="154.6">SCL</text>
<text x="326.4" y="157.1">SDA</text>
<text x="221.6" y="162.2">MIC_SD</text>
<text x="55.9" y="196.5">BUZ_A</text>
<text x="222.2" y="192.7">TOUCH</text>
<text x="326.4" y="200.3">SDA</text>
<text x="326.5" y="202.9">SCL</text>
<text x="132.1" y="209.2">SDA</text>
<text x="152.4" y="209.2">OLED_SCK</text>
<text x="47.3" y="215.6">BUZ_A 1</text>
<text x="47.1" y="220.6">BUZ_D 2</text>
<text x="71.4" y="218.1">BUZ_A</text>
<text x="85.1" y="218.1">BUZ_D</text>
<text x="58.4" y="243.5">BUZ_D</text>
<text x="44.5" y="248.6">BUZ_G 1</text>
<text x="30.5" y="260">BUZ_PWM</text>
<text x="30.5" y="267.6">BUZ_G</text>
<text x="81.3" y="265.1">BUZ_G</text>
</g>
</svg>
